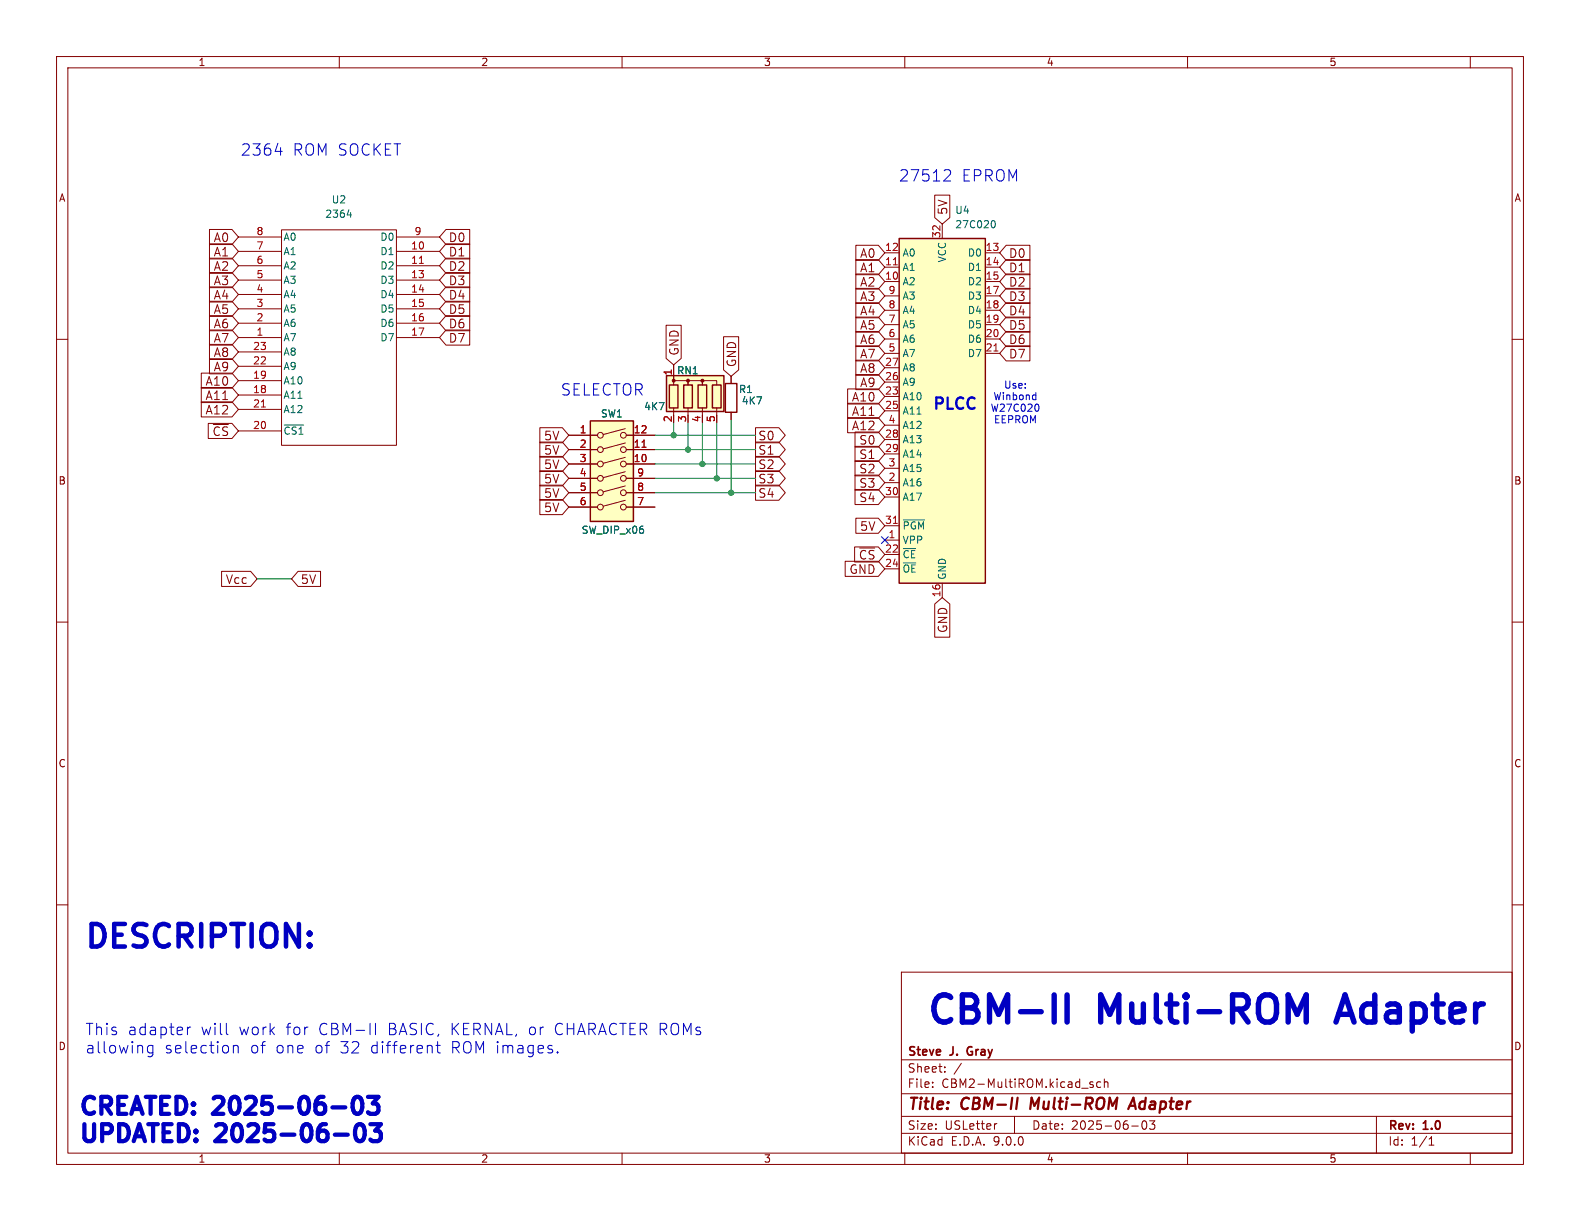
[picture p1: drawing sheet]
<svg xmlns="http://www.w3.org/2000/svg" width="279mm" height="216mm" viewBox="0 0 279 216" stroke-linecap="round" stroke-linejoin="round" font-family="sans-serif">
<g fill="none" stroke="#840000" stroke-width=".18">
<path d="M10 10h259.4v195.9h-259.4zM12 12h255.4v191.9h-255.4zM60 10v2M110 10v2M160 10v2M210 10v2M260 10v2M10 60h2M267.4 60h2M10 110h2M267.4 110h2M10 160h2"/>
<path d="M159.4 171.9h108v32h-108zM267.4 160h2M159.4 197.4h108M159.4 193.4h108M159.4 187.4h108M164.9 192.1v.2M164.9 191.4v.1M167.1 189.4v.2M167.1 188.7v.1M170 188l-1.3 1.9M176.3 198.7l-.3 .1M179.4 197.4v3"/>
<path d="M192.7 191.6l.7 .4-.3 .3-.4-.1M193.3 191.4l-.4-.1-.2 .2M194.6 191.4l-.4-.1-.3 .3v.4l.2 .2h.5M195.3 191.4l.2-.1 .4 .1v.9M195.3 190.8v1.5M200.1 199.1h1.2M202.1 198.3a.81 .81 0 0 0 .3 1.4l.2-.2 .2-.4-.2-.8M204.2 198.2l-.5 .6 .4 .1v.6l-.2 .2h-.4l-.2-.2M243.4 197.4v6.5M60 203.9v2M110 203.9v2M159.4 200.4h108"/>
<path d="M160 203.9v2M210 203.9v2M252.7 202.5h.9M252.7 201.4l.4-.4v1.5M260 203.9v2"/>
</g>
<path d="M182.4 194.1l-.2 2M199.5 196.1l.9-2 .4 2M199.8 195.5h.9" fill="none" stroke="#840000" stroke-width=".4"/>
<path d="M171.2 185.3l-.2 .4 .2 .7" fill="none" stroke="#840000" stroke-width=".3"/>
<path d="M117.9 66.4h10.1v6.4h-10.1z" fill="#ffffc2"/>
<path d="M117.9 66.4h10.1v6.4h-10.1zM118.4 68.1h1.5v4h-1.5zM120.9 68.1h1.5v4h-1.5zM123.4 68.1h1.6v4h-1.6zM126 68.1h1.5v4h-1.5z" fill="none" stroke="#840000" stroke-width=".25"/>
<g fill="#840000" stroke="#840000" stroke-width=".18">
<circle cx="119.1" cy="67.3" r=".25"/>
<circle cx="121.7" cy="67.3" r=".25"/>
<circle cx="124.2" cy="67.3" r=".25"/>
</g>
<path d="M119.1 68.1v-.8h2.6v.8v-.8h2.5v.8v-.8h2.5v.8M119.1 64.5v2.6M119.1 72.1v1.3M121.7 72.1v1.3M124.2 72.1v1.3M126.7 72.1v1.3" fill="none" stroke="#840000" stroke-width=".18"/>
<path d="M104.4 74.4h7.6v17.8h-7.6z" fill="#ffffc2"/>
<g fill="none" stroke="#840000" stroke-width=".18">
<path d="M100.6 77h5.1M100.6 79.5h5.1M110.6 75.8l-3.9 1M110.6 78.3l-3.9 1.1M110.7 77h5.1M110.7 79.5h5.1M100.6 82h5.1M100.6 84.6h5.1M100.6 87.1h5.1M100.6 89.7h5.1M110.6 80.9l-3.9 1M110.6 83.4l-3.9 1.1"/>
<path d="M110.6 85.9l-3.9 1.1M110.6 88.5l-3.9 1M110.7 82h5.1M110.7 84.6h5.1M110.7 87.1h5.1M110.7 89.7h5.1"/>
<circle cx="106.2" cy="77" r=".51"/>
<circle cx="106.2" cy="79.5" r=".51"/>
<circle cx="110.2" cy="79.5" r=".51"/>
<circle cx="110.2" cy="77" r=".51"/>
<circle cx="106.2" cy="89.7" r=".51"/>
<circle cx="106.2" cy="82" r=".51"/>
<circle cx="106.2" cy="84.6" r=".51"/>
<circle cx="106.2" cy="87.1" r=".51"/>
<circle cx="110.2" cy="87.1" r=".51"/>
<circle cx="110.2" cy="84.6" r=".51"/>
<circle cx="110.2" cy="82" r=".51"/>
<circle cx="110.2" cy="89.7" r=".51"/>
</g>
<path d="M104.4 74.4h7.6v17.8h-7.6z" fill="none" stroke="#840000" stroke-width=".25"/>
<path d="M113.5 79.1h.8" fill="none" stroke="#a90000" stroke-width=".18"/>
<path d="M159 42.2h15.2v60.9h-15.2z" fill="#ffffc2"/>
<path d="M159 42.2h15.2v60.9h-15.2zM128.3 67.8h2v5.1h-2z" fill="none" stroke="#840000" stroke-width=".25"/>
<g fill="none" stroke="#840000" stroke-width=".18">
<path d="M165.3 34.5h2.7v4l-1.4 1.1-1.3-1.1zM166.6 39.6v2.6M37 45.7h4l1.2 1.3-1.2 1.3h-4zM37 50.7h4l1.2 1.4-1.2 1.3h-4zM37 53.3h4l1.2 1.3-1.2 1.3h-4zM37 55.8h4l1.2 1.4-1.2 1.3h-4zM37 48.2h4l1.2 1.3-1.2 1.4h-4zM37 58.4h4l1.2 1.3-1.2 1.3h-4zM37 40.6h4l1.2 1.3-1.2 1.3h-4zM37 43.1h4l1.2 1.4-1.2 1.3h-4zM42.2 41.9h7.6M42.2 44.5h7.6"/>
<path d="M42.2 47h7.6M42.2 49.5h7.6M42.2 52.1h7.6M42.2 54.6h7.6M42.2 57.2h7.6M42.2 59.7h7.6M49.8 40.6h20.3v38.1h-20.3zM70.1 41.9h7.6M70.1 44.5h7.6M70.1 47h7.6M70.1 49.5h7.6M70.1 52.1h7.6"/>
<path d="M70.1 54.6h7.6M70.1 57.2h7.6M70.1 59.7h7.6M78.9 53.3h4.2v2.6h-4.2l-1.2-1.3zM78.9 45.7h4.2v2.6h-4.2l-1.2-1.3zM78.9 40.6h4.2v2.6h-4.2l-1.2-1.3zM78.9 43.1h4.2v2.7h-4.2l-1.2-1.3zM78.9 58.4h4.2v2.6h-4.2l-1.2-1.3zM78.9 55.8h4.2v2.7h-4.2l-1.2-1.3zM78.9 50.7h4.2v2.7h-4.2l-1.2-1.3zM78.9 48.2h4.2v2.7h-4.2l-1.2-1.4zM117.8 57.5h2.7v5.9l-1.4 1.1-1.3-1.1z"/>
<path d="M128 59.5h2.6v5.9l-1.3 1.1-1.3-1.1zM151.3 48.5h4l1.2 1.3-1.2 1.3h-4zM151.3 58.6h4l1.2 1.3-1.2 1.4h-4zM151.3 56.1h4l1.2 1.3-1.2 1.3h-4zM151.3 43.4h4l1.2 1.3-1.2 1.3h-4zM151.3 53.5h4l1.2 1.4-1.2 1.3h-4zM151.3 45.9h4l1.2 1.3-1.2 1.4h-4zM151.3 51h4l1.2 1.3-1.2 1.4h-4zM156.5 44.7h2.5M156.5 47.2h2.5M156.5 49.8h2.5M156.5 52.3h2.5"/>
<path d="M156.5 54.9h2.5M156.5 57.4h2.5M156.5 59.9h2.5M174.2 44.7h2.6M174.2 47.2h2.6M174.2 49.8h2.6M174.2 52.3h2.6M174.2 54.9h2.6M174.2 57.4h2.6M174.2 59.9h2.6M177.9 53.5h4.2v2.7h-4.2l-1.1-1.3zM177.9 58.6h4.2v2.7h-4.2l-1.1-1.4z"/>
<path d="M177.9 56.1h4.2v2.6h-4.2l-1.1-1.3zM177.9 51h4.2v2.7h-4.2l-1.1-1.4zM177.9 43.4h4.2v2.6h-4.2l-1.1-1.3zM177.9 45.9h4.2v2.7h-4.2l-1.1-1.4zM177.9 48.5h4.2v2.6h-4.2l-1.1-1.3zM35.6 68.5h5.4l1.2 1.4-1.2 1.3h-5.4zM35.6 66h5.4l1.2 1.3-1.2 1.3h-5.4zM35.6 71.1h5.4l1.2 1.3-1.2 1.3h-5.4zM36.8 74.9h4.2l1.2 1.3-1.2 1.3h-4.2zM37 60.9h4l1.2 1.3-1.2 1.4h-4zM37 63.4h4l1.2 1.4-1.2 1.3h-4zM42.2 62.2h7.6"/>
<path d="M42.2 64.8h7.6M42.2 67.3h7.6M42.2 69.9h7.6M42.2 72.4h7.6M42.2 76.2h7.6M95.5 78.2h3.9l1.2 1.3-1.2 1.3h-3.9zM95.5 75.6h3.9l1.2 1.4-1.2 1.3h-3.9zM100.6 77h5.1M100.6 79.5h5.1M110.7 77h5.1M110.7 79.5h5.1M119.1 64.5v2.6"/>
<path d="M129.3 66.5v1.3M129.3 72.9v1.3M133.6 75.6h4.1l1.2 1.4-1.2 1.3h-4.1zM133.6 78.2h4.1l1.2 1.3-1.2 1.3h-4.1zM149.9 68.8h5.4l1.2 1.3-1.2 1.3h-5.4zM149.9 73.9h5.4l1.2 1.3-1.2 1.3h-5.4zM149.9 71.3h5.4l1.2 1.3-1.2 1.4h-5.4zM151.2 78.9h4.1l1.2 1.4-1.2 1.3h-4.1zM151.2 76.4h4.1l1.2 1.3-1.2 1.4h-4.1zM151.3 66.2h4l1.2 1.4-1.2 1.3h-4zM151.3 63.7h4l1.2 1.3-1.2 1.4h-4zM151.3 61.2h4l1.2 1.3-1.2 1.3h-4z"/>
<path d="M156.5 62.5h2.5M156.5 65h2.5M156.5 67.6h2.5M156.5 70.1h2.5M156.5 72.6h2.5M156.5 75.2h2.5M156.5 77.7h2.5M174.2 62.5h2.6M177.9 61.2h4.2v2.6h-4.2l-1.1-1.3zM95.5 88.3h3.9l1.2 1.4-1.2 1.3h-3.9zM95.5 83.2h3.9l1.2 1.4-1.2 1.3h-3.9zM95.5 80.7h3.9l1.2 1.3-1.2 1.4h-3.9z"/>
<path d="M95.5 85.8h3.9l1.2 1.3-1.2 1.4h-3.9zM100.6 82h5.1M100.6 84.6h5.1M100.6 87.1h5.1M100.6 89.7h5.1M110.7 82h5.1M110.7 84.6h5.1M110.7 87.1h5.1M110.7 89.7h5.1M133.6 83.2h4.1l1.2 1.4-1.2 1.3h-4.1zM133.6 80.7h4.1l1.2 1.3-1.2 1.4h-4.1zM133.6 85.8h4.1l1.2 1.3-1.2 1.4h-4.1z"/>
<path d="M149.5 99.3h5.8l1.2 1.3-1.2 1.3h-5.8zM151.1 96.7h4.2l1.2 1.3-1.2 1.4h-4.2zM151.2 81.5h4.1l1.2 1.3-1.2 1.3h-4.1zM151.2 86.6h4.1l1.2 1.3-1.2 1.3h-4.1zM151.2 84h4.1l1.2 1.3-1.2 1.4h-4.1zM151.3 91.6h4l1.2 1.4-1.2 1.3h-4zM156.5 80.3h2.5M156.5 82.8h2.5M156.5 85.3h2.5M156.5 87.9h2.5M156.5 93h2.5M156.5 95.5h2.5"/>
<path d="M156.5 98h2.5M39.2 101h5.1l1.2 1.4-1.2 1.3h-5.1zM52.7 101h4v2.7h-4l-1.1-1.3zM156.5 100.6h2.5M165.3 106.8l1.3-1.1 1.4 1.1v5.9h-2.7zM166.6 103.1v2.6"/>
</g>
<path d="M74.2 46.6h.7M158 46.8h.7M46.2 72h.7M113.5 79.1h.8M175.8 62.1h.7M158 92.5h.7" fill="none" stroke="#a90000" stroke-width=".18"/>
<path d="M61.4 38h.8M62 37.6v.8M175.5 39.1l.1-.1a.68 .68 0 0 1 .4 .6 .68 .68 0 0 1-.4 .7l-.1-.1M50.3 75.2h3.4M159.7 91.9h3.8" fill="none" stroke="#006464" stroke-width=".18"/>
<path d="M115.8 77h17.8M115.8 79.5h17.8M119.1 74.7v2.3M121.7 74.7v4.8M124.2 74.7v7.3M126.7 74.7v9.9M129.3 74.2v12.9M115.8 84.6h17.8M115.8 82h17.8M115.8 87.1h17.8M45.5 102.4h6.1" fill="none" stroke="#009600" stroke-width=".18"/>
<path d="M155.9 94.9l1.2 1.2M157.1 94.9l-1.2 1.2" fill="none" stroke="#000084" stroke-width=".18"/>
<g fill="none" stroke="#0000c2" stroke-width=".18">
<path d="M48.7 26.8h1.2M167.2 30h.5a.54 .54 0 0 1 .3 .9l-1.1 1.1h1.2M183.1 69.8l.1 .1M183.2 69.4v1.3M183.2 70.6l-.1 .1M183.4 71.5a.79 .79 0 0 1 0 1.2M27 184.8v1.7a.54 .54 0 0 1-.8 .3M27 184.9l-.5-.1-.4 .4v.6l.2 .3 .2 .1 .5-.1M33.1 181.6v1.4M33.7 181.6a.51 .51 0 0 0-.6 .4M40 182.7l.3 .3M41.3 185a.5 .5 0 0 1 .8 .1v1.1"/>
<path d="M41.3 184.8v1.4M66.4 180.9v2.1M77.1 184.8h.8M77.4 184.2v1.7l.1 .2 .4 .1M98.6 186l.1 .1-.1 .1M98.6 186l-.1 .1 .1 .1M98.6 186v.2"/>
</g>
<path d="M186.4 175.9v4.8M188.7 175.9v4.8M229.4 179.4l1.6-3.5v4.8" fill="none" stroke="#0000c2" stroke-width=".96"/>
<path d="M58.8 195.8h2.3M62.6 194.2a.72 .72 0 0 1 .8-.2 .72 .72 0 0 1 .5 .5 1.76 1.76 0 0 1-.5 2.5 .77 .77 0 0 1-.9-.6 2.56 2.56 0 0 1 .1-2.2zM63.1 199.1a.72 .72 0 0 1 .7-.3 .72 .72 0 0 1 .6 .6 1.76 1.76 0 0 1-.6 2.4 .77 .77 0 0 1-.9-.6 2.56 2.56 0 0 1 .2-2.1zM65.1 194h1.8l-1 1.1a.81 .81 0 0 1 1 .6v.7l-.3 .4-.2 .2h-.9l-.4-.3M65.5 198.8h1.9l-1 1.1a.81 .81 0 0 1 1 .6v.7l-.3 .4-.3 .2h-.9l-.4-.3M59.2 200.6h2.3" fill="none" stroke="#0000c2" stroke-width=".75"/>
<g fill="#009600" stroke="#009600" stroke-width=".18">
<circle cx="126.7" cy="84.6" r=".46"/>
<circle cx="124.2" cy="82" r=".46"/>
<circle cx="129.3" cy="87.1" r=".46"/>
<circle cx="119.1" cy="77" r=".46"/>
<circle cx="121.7" cy="79.5" r=".46"/>
</g>
<g font-size="6.7" fill="#0000c2">
<text x="163" y="181.4">CBM-II</text>
<text x="194.1" y="181.4">Multi-ROM</text>
<text x="238.3" y="181.4">Adapter</text>
</g>
<text font-size="5.6" fill="#0000c2" x="14.7" y="167.9">DESCRIPTION:</text>
<g font-size="4.2" fill="#0000c2">
<text x="13.7" y="197.4">CREATED:</text>
<text x="38.4" y="197.4">2025-06-03</text>
<text x="13.7" y="202.2">UPDATED:</text>
<text x="38.8" y="202.2">2025-06-03</text>
</g>
<g font-size="2.8" fill="#0000c2">
<text x="42.6" y="27.7">2364</text>
<text x="51.8" y="27.7">ROM SOCKET</text>
<text x="159" y="32.3">27512</text>
<text x="170.1" y="32.3">EPROM</text>
<text x="99.2" y="70.1">SELECTOR</text>
<text x="164.7" y="73">PLCC</text>
<text x="15" y="183.2">This</text>
<text x="22.5" y="183.2">adapter</text>
<text x="35.5" y="183.2">will</text>
<text x="42.2" y="183.2">work</text>
<text x="50.6" y="183.2">for</text>
<text x="56.4" y="183.2">CBM-II</text>
<text x="68.6" y="183.2">BASIC,</text>
<text x="79.8" y="183.2">KERNAL, or</text>
<text x="98.2" y="183.2">CHARACTER ROMs</text>
<text x="15" y="186.4">allowing</text>
<text x="29" y="186.4">selection</text>
<text x="44.1" y="186.4">of</text>
<text x="48.7" y="186.4">one</text>
<text x="55.6" y="186.4">of</text>
<text x="60.2" y="186.4">32</text>
<text x="65.6" y="186.4">different</text>
<text x="79.9" y="186.4">ROM images.</text>
</g>
<g font-size="2.8" fill="#840000">
<text x="160.4" y="196.8">Title:</text>
<text x="170.1" y="196.8">CBM-II</text>
<text x="183" y="196.8">Multi-ROM</text>
<text x="201.5" y="196.8">Adapter</text>
</g>
<g font-size="2.1" fill="#840000">
<text x="167.7" y="38.1" transform="rotate(-90 167.7 38.1)">5V</text>
<text x="37.7" y="43">A0</text>
<text x="37.7" y="45.5">A1</text>
<text x="79.2" y="43">D0</text>
<text x="79.2" y="45.5">D1</text>
<text x="152" y="45.8">A0</text>
<text x="178.3" y="45.8">D0</text>
<text x="37.7" y="48.1">A2</text>
<text x="37.7" y="53.2">A4</text>
<text x="37.7" y="50.6">A3</text>
<text x="79.2" y="48.1">D2</text>
<text x="79.2" y="53.2">D4</text>
<text x="79.2" y="50.6">D3</text>
<text x="152" y="50.9">A2</text>
<text x="152" y="48.3">A1</text>
<text x="152" y="53.4">A3</text>
<text x="178.3" y="53.4">D3</text>
<text x="178.3" y="48.3">D1</text>
<text x="178.3" y="50.9">D2</text>
<text x="37.7" y="55.7">A5</text>
<text x="37.7" y="58.2">A6</text>
<text x="79.2" y="55.7">D5</text>
<text x="79.2" y="58.2">D6</text>
<text x="152" y="58.5">A5</text>
<text x="152" y="56">A4</text>
<text x="178.3" y="56">D4</text>
<text x="178.3" y="58.5">D5</text>
<text x="37.7" y="60.8">A7</text>
<text x="37.7" y="63.3">A8</text>
<text x="37.7" y="65.9">A9</text>
<text x="79.2" y="60.8">D7</text>
<text x="120.2" y="63" transform="rotate(-90 120.2 63)">GND</text>
<text x="130.4" y="65" transform="rotate(-90 130.4 65)">GND</text>
<text x="152" y="61">A6</text>
<text x="152" y="63.6">A7</text>
<text x="178.3" y="61">D6</text>
<text x="178.3" y="63.6">D7</text>
<text x="36.3" y="70.9">A11</text>
<text x="36.3" y="68.4">A10</text>
<text x="150.6" y="71.2">A10</text>
<text x="152" y="68.7">A9</text>
<text x="152" y="66.1">A8</text>
<text x="36.3" y="73.5">A12</text>
<text x="37.5" y="77.3">~{CS}</text>
<text x="150.6" y="76.3">A12</text>
<text x="150.6" y="73.7">A11</text>
<text x="96.1" y="80.6">5V</text>
<text x="96.1" y="78.1">5V</text>
<text x="96.1" y="83.1">5V</text>
<text x="134" y="78.1">S0</text>
<text x="134" y="80.6">S1</text>
<text x="134" y="83.1">S2</text>
<text x="151.9" y="83.9">S2</text>
<text x="151.9" y="81.4">S1</text>
<text x="151.9" y="78.8">S0</text>
<text x="96.1" y="85.7">5V</text>
<text x="96.1" y="88.2">5V</text>
<text x="134" y="85.7">S3</text>
<text x="134" y="88.2">S4</text>
<text x="151.9" y="89">S4</text>
<text x="151.9" y="86.4">S3</text>
<text x="96.1" y="90.8">5V</text>
<text x="152" y="94.1">5V</text>
<text x="150.1" y="101.7">GND</text>
<text x="151.8" y="99.1">~{CS}</text>
<text x="39.9" y="103.5">Vcc</text>
<text x="53.1" y="103.5">5V</text>
<text x="167.7" y="112" transform="rotate(-90 167.7 112)">GND</text>
<text x="160.4" y="189.9">Sheet:</text>
<text x="160.4" y="187.1">Steve</text>
<text x="168.1" y="187.1">J.</text>
<text x="171.7" y="187.1">Gray</text>
<text x="160.4" y="192.6">File:</text>
<text x="166.5" y="192.6">CBM2-MultiROM.kicad_sch</text>
<text x="160.4" y="202.8">KiCad</text>
<text x="160.4" y="200">Size:</text>
<text x="167.1" y="200">USLetter</text>
<text x="168.1" y="202.8">E.D.A.</text>
<text x="175.7" y="202.8">9.0.0</text>
<text x="182.4" y="200">Date:</text>
<text x="189.4" y="200">2025-06-03</text>
<text x="245.4" y="200.2">Rev:</text>
<text x="245.4" y="202.8">Id:</text>
<text x="249.5" y="202.8">1/1</text>
<text x="251.8" y="200.2">1.0</text>
</g>
<g font-size="1.8" fill="#840000">
<text x="35" y="11.9">1</text>
<text x="85" y="11.9">2</text>
<text x="135" y="11.9">3</text>
<text x="185" y="11.9">4</text>
<text x="235" y="11.9">5</text>
<text x="10.3" y="35.9">A</text>
<text x="267.7" y="35.9">A</text>
<text x="10.3" y="85.9">B</text>
<text x="267.7" y="85.9">B</text>
<text x="10.3" y="135.9">C</text>
<text x="267.7" y="135.9">C</text>
<text x="10.3" y="185.9">D</text>
<text x="267.7" y="185.9">D</text>
<text x="35" y="205.8">1</text>
<text x="85" y="205.8">2</text>
<text x="135" y="205.8">3</text>
<text x="185" y="205.8">4</text>
<text x="235" y="205.8">5</text>
</g>
<g font-size="1.8" fill="#a90000">
<text x="45.3" y="41.7">8</text>
<text x="73.2" y="41.7">9</text>
<text x="45.3" y="44.2">7</text>
<text x="45.3" y="46.7">6</text>
<text x="72.6" y="44.2">10</text>
<text x="72.6" y="46.7">11</text>
<text x="156.4" y="44.4">12</text>
<text x="156.4" y="47">11</text>
<text x="166.4" y="42.2" transform="rotate(-90 166.4 42.2)">32</text>
<text x="174.2" y="44.4">13</text>
<text x="174.2" y="47">14</text>
<text x="45.3" y="49.3">5</text>
<text x="45.3" y="51.8">4</text>
<text x="72.6" y="49.3">13</text>
<text x="72.6" y="51.8">14</text>
<text x="156.4" y="49.5">10</text>
<text x="157" y="52.1">9</text>
<text x="174.2" y="49.5">15</text>
<text x="174.2" y="52.1">17</text>
<text x="45.3" y="54.4">3</text>
<text x="45.3" y="56.9">2</text>
<text x="45.3" y="59.4">1</text>
<text x="72.6" y="54.4">15</text>
<text x="72.6" y="56.9">16</text>
<text x="72.6" y="59.4">17</text>
<text x="157" y="54.6">8</text>
<text x="157" y="57.2">7</text>
<text x="157" y="59.7">6</text>
<text x="174.2" y="54.6">18</text>
<text x="174.2" y="57.2">19</text>
<text x="174.2" y="59.7">20</text>
<text x="44.7" y="62">23</text>
<text x="44.7" y="64.5">22</text>
<text x="156.4" y="64.8">27</text>
<text x="157" y="62.2">5</text>
<text x="174.2" y="62.2">21</text>
<text x="44.7" y="67.1">19</text>
<text x="44.7" y="69.6">18</text>
<text x="118.9" y="66.5" transform="rotate(-90 118.9 66.5)">1</text>
<text x="156.4" y="67.3">26</text>
<text x="156.4" y="69.8">23</text>
<text x="44.7" y="72.1">21</text>
<text x="44.7" y="75.9">20</text>
<text x="102.4" y="76.7">1</text>
<text x="112" y="76.7">12</text>
<text x="118.9" y="74.7" transform="rotate(-90 118.9 74.7)">2</text>
<text x="121.4" y="74.7" transform="rotate(-90 121.4 74.7)">3</text>
<text x="124" y="74.7" transform="rotate(-90 124 74.7)">4</text>
<text x="126.5" y="74.7" transform="rotate(-90 126.5 74.7)">5</text>
<text x="156.4" y="72.4">25</text>
<text x="156.4" y="77.5">28</text>
<text x="157" y="74.9">4</text>
<text x="102.4" y="79.2">2</text>
<text x="102.4" y="81.8">3</text>
<text x="112" y="79.2">11</text>
<text x="112" y="81.8">10</text>
<text x="156.4" y="80">29</text>
<text x="157" y="82.5">3</text>
<text x="102.4" y="84.3">4</text>
<text x="102.4" y="86.9">5</text>
<text x="102.4" y="89.4">6</text>
<text x="112.6" y="84.3">9</text>
<text x="112.6" y="86.9">8</text>
<text x="112.6" y="89.4">7</text>
<text x="156.4" y="87.6">30</text>
<text x="157" y="85.1">2</text>
<text x="156.4" y="92.7">31</text>
<text x="157" y="95.2">1</text>
<text x="156.4" y="97.8">22</text>
<text x="156.4" y="100.3">24</text>
<text x="166.4" y="105.7" transform="rotate(-90 166.4 105.7)">16</text>
</g>
<g font-size="1.8" fill="#006464">
<text x="57.4" y="38.7">2364</text>
<text x="58.6" y="36.2">U2</text>
<text x="168.8" y="40.6">27C020</text>
<text x="168.8" y="38">U4</text>
<text x="50" y="42.8">A0</text>
<text x="50" y="45.3">A1</text>
<text x="50" y="47.9">A2</text>
<text x="67.2" y="42.8">D0</text>
<text x="67.2" y="45.3">D1</text>
<text x="67.2" y="47.9">D2</text>
<text x="159.5" y="45.6">A0</text>
<text x="167.5" y="46.5" transform="rotate(-90 167.5 46.5)">VCC</text>
<text x="171.1" y="45.6">D0</text>
<text x="50" y="50.4">A3</text>
<text x="50" y="52.9">A4</text>
<text x="67.2" y="50.4">D3</text>
<text x="67.2" y="52.9">D4</text>
<text x="159.5" y="48.1">A1</text>
<text x="159.5" y="50.6">A2</text>
<text x="159.5" y="53.2">A3</text>
<text x="171.1" y="48.1">D1</text>
<text x="171.1" y="50.6">D2</text>
<text x="171.1" y="53.2">D3</text>
<text x="50" y="55.5">A5</text>
<text x="50" y="58">A6</text>
<text x="67.2" y="55.5">D5</text>
<text x="67.2" y="58">D6</text>
<text x="159.5" y="55.7">A4</text>
<text x="159.5" y="58.3">A5</text>
<text x="171.1" y="55.7">D4</text>
<text x="171.1" y="58.3">D5</text>
<text x="50" y="60.6">A7</text>
<text x="50" y="63.1">A8</text>
<text x="50" y="65.6">A9</text>
<text x="67.2" y="60.6">D7</text>
<text x="159.5" y="60.8">A6</text>
<text x="159.5" y="63.3">A7</text>
<text x="159.5" y="65.9">A8</text>
<text x="171.1" y="60.8">D6</text>
<text x="171.1" y="63.3">D7</text>
<text x="50" y="68.2">A10</text>
<text x="50" y="70.7">A11</text>
<text x="119.6" y="66.4">RN1</text>
<text x="130.6" y="69.7">R1</text>
<text x="131.1" y="71.7">4K7</text>
<text x="159.5" y="68.4">A9</text>
<text x="159.5" y="71">A10</text>
<text x="50" y="73.3">A12</text>
<text x="50" y="77.1">~{CS1}</text>
<text x="106.2" y="74">SW1</text>
<text x="113.8" y="72.7">4K7</text>
<text x="159.5" y="73.5">A11</text>
<text x="159.5" y="76">A12</text>
<text x="159.5" y="78.6">A13</text>
<text x="159.5" y="81.1">A14</text>
<text x="159.5" y="83.7">A15</text>
<text x="159.5" y="86.2">A16</text>
<text x="159.5" y="88.7">A17</text>
<text x="102.8" y="94.6">SW_DIP_x06</text>
<text x="159.5" y="93.8">~{PGM}</text>
<text x="159.5" y="96.4">VPP</text>
<text x="159.5" y="98.9">~{CE}</text>
<text x="159.5" y="101.4">~{OE}</text>
<text x="167.5" y="102.6" transform="rotate(-90 167.5 102.6)">GND</text>
</g>
<g font-size="1.8" fill="#0000c2">
<text x="175.6" y="71">Winbond</text>
<text x="177.5" y="68.9">Use:</text>
<text x="175.1" y="73">W27C020</text>
<text x="175.7" y="75.1">EEPROM</text>
</g>
</svg>
